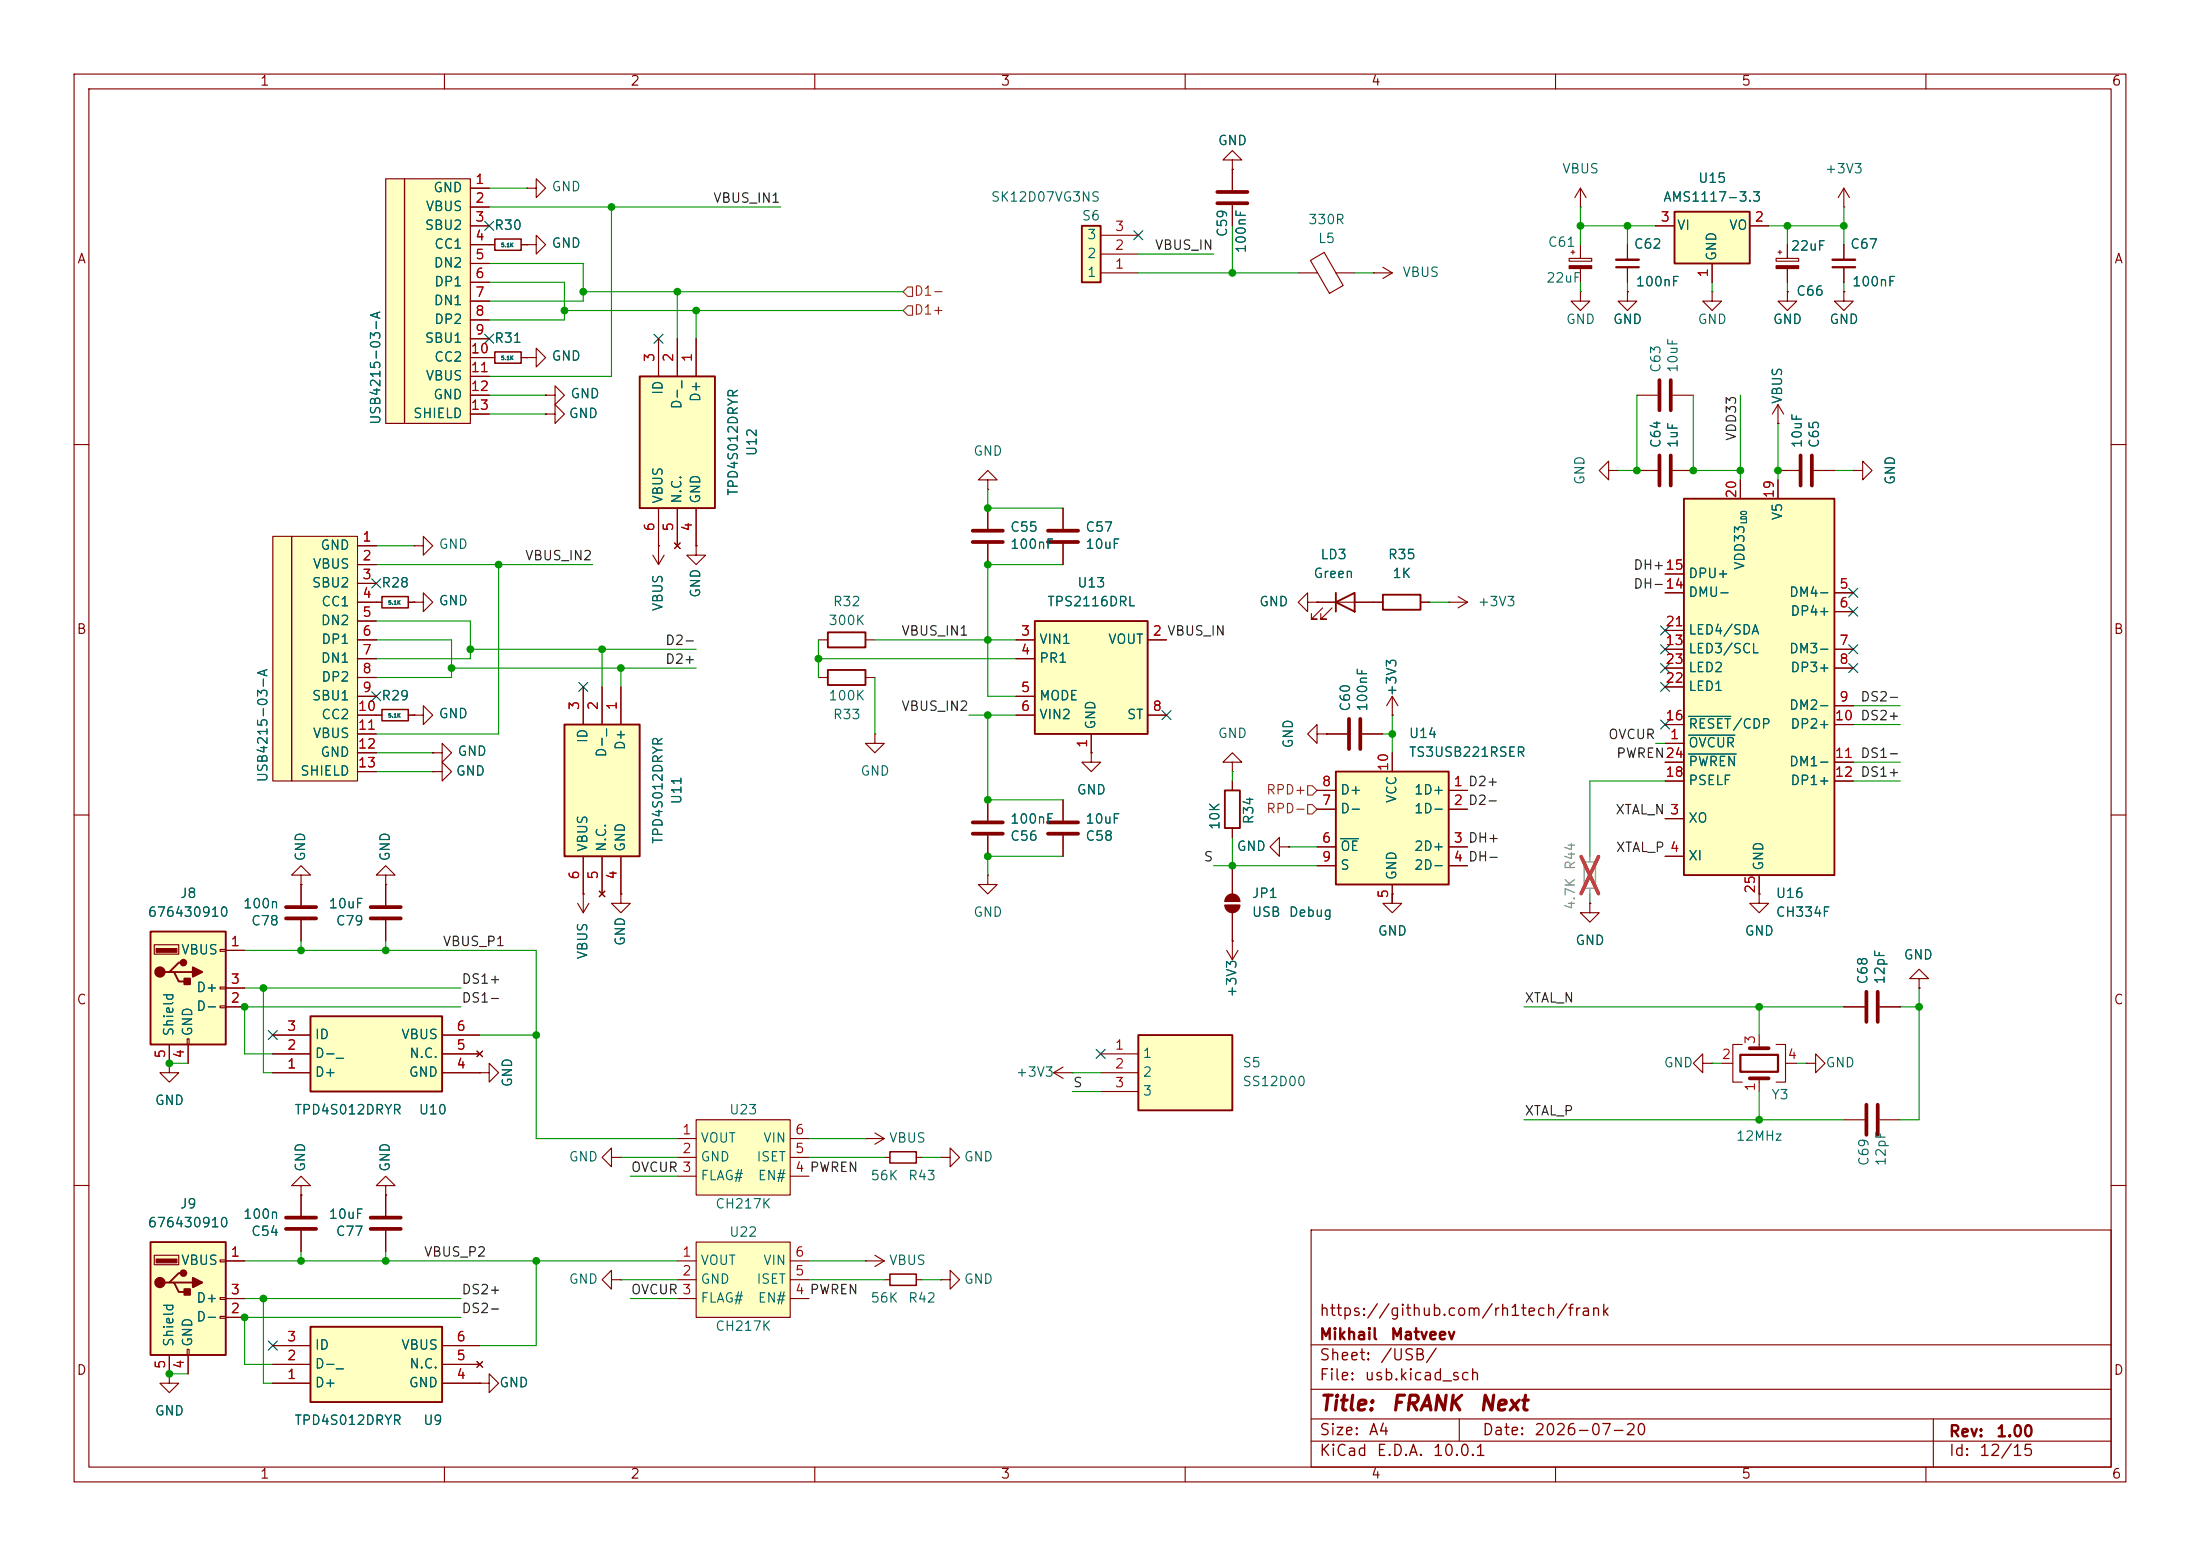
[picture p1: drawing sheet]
<svg xmlns="http://www.w3.org/2000/svg" width="297mm" height="210mm" viewBox="0 0 297 210" stroke-linecap="round" stroke-linejoin="round" font-family="sans-serif">
<g fill="none" stroke="#840000" stroke-width=".15">
<path d="M10 10h277v190h-277zM12 12h273v186h-273zM60 10v2M110 10v2M160 10v2M210 10v2M260 10v2M213.4 27.9h.1M213.4 25.4l-.8 1.3M213.4 25.4l.7 1.3M213.4 25.4v2.5M219.7 39.4v1.2h1.3l-1.3 1.3-1.3-1.3h1.3"/>
<path d="M219.7 39.4h.1M10 60h2M285 60h2M55.9 96.5h1.2v-1.2l1.3 1.2-1.3 1.3v-1.3M55.9 96.5h.1M176.5 81.3v-1.3l-1.2 1.3 1.2 1.3v-1.3h1.3M177.8 81.3h.1M10 110h2M52.1 118.1h1.2l-1.2-1.3-1.3 1.3h1.3v1.3M52.1 119.4h.1M52.1 119.4v2.8M58.4 104.1h1.3v-1.2l1.3 1.2-1.3 1.3v-1.3"/>
<path d="M58.4 104.1h.1M147.3 101.6v1.3h1.3l-1.3 1.2-1.3-1.2h1.3M147.3 101.6h.1M166.4 102.9h1.2l-1.2-1.3-1.3 1.3h1.3v1.2M166.4 104.1h.1M166.4 105.4v1.3M166.4 111.8v1.2M172.7 114.3v-1.3l-1.3 1.3 1.3 1.3v-1.3h1.3M174 114.3h.1M285 110h2M52.1 124.2v2.8M78 121.9l.7 1.3"/>
<path d="M78.7 120.7h.1M78.7 120.7v2.5M79.5 121.9l-.8 1.3M10 160h2M177 166h108v32h-108zM285 160h2M60 198v2M110 198v2M160 198v2M177 194.5h108M177 191.5h108M177 187.5h108"/>
<path d="M177 181.5h108M197 191.5v3M210 198v2M260 198v2M261 191.5v6.5"/>
</g>
<path d="M50 124h4.1M50 122.4h4.1" fill="none" stroke="#840000" stroke-width=".51"/>
<path d="M165.4 106.7h2v5.1h-2z" fill="none" stroke="#840000" stroke-width=".25"/>
<path d="M76.2 97.8h10.2v17.8h-10.2z" fill="#ffffc2"/>
<path d="M76.2 97.8h10.2v17.8h-10.2z" fill="none" stroke="#840000" stroke-width=".25"/>
<path d="M55.9 73.7h1.2v-1.3l1.3 1.3-1.3 1.2v-1.2M55.9 73.7h.1M78.7 92.7v5.1M81.3 92.7v5.1M83.8 92.7v5.1M78.7 115.6v5.1M81.3 115.6v5.1M83.8 115.6v5.1M80.9 120.3l.8 .7M81.7 120.3l-.8 .7M83.8 120.7v1.2h1.3l-1.3 1.3-1.3-1.3h1.3M83.8 120.7h.1" fill="none" stroke="#840000" stroke-width=".15"/>
<path d="M180.3 104.1h15.3v15.3h-15.3z" fill="#ffffc2"/>
<path d="M180.3 104.1h15.3v15.3h-15.3z" fill="none" stroke="#840000" stroke-width=".25"/>
<path d="M177.8 106.7h2.5M177.8 109.2h2.5M177.8 114.3h2.5M177.8 116.8h2.5M188 101.6v2.5M188 119.4v2.5M195.6 106.7h2.5M195.6 109.2h2.5M195.6 114.3h2.5M195.6 116.8h2.5" fill="none" stroke="#840000" stroke-width=".15"/>
<path d="M181 113.2h2.4" fill="none" stroke="#006464" stroke-width=".15"/>
<g fill="#ffffc2">
<path d="M36.8 72.4h2.6v33h-2.6z"/>
<path d="M39.4 72.4h8.9v33h-8.9z"/>
</g>
<g fill="none" stroke="#840000" stroke-width=".15">
<path d="M36.8 72.4h2.6v33h-2.6zM39.4 72.4h8.9v33h-8.9zM48.3 73.7h2.5M48.3 76.2h2.5M48.3 78.7h2.5M48.3 81.3h2.5M48.3 83.8h2.5M48.3 86.4h2.5M48.3 88.9h2.5M48.3 91.4h2.5M48.3 94h2.5M48.3 96.5h2.5"/>
<path d="M48.3 99.1h2.5M40.6 119.4v2.8M48.3 101.6h2.5M48.3 104.1h2.5M40.6 124.2v2.8"/>
</g>
<path d="M38.6 124h4.1M38.6 122.4h4.1" fill="none" stroke="#840000" stroke-width=".51"/>
<path d="M20.3 125.7h10.2v15.3h-10.2z" fill="#ffffc2"/>
<path d="M20.3 125.7h10.2v15.3h-10.2zM22.9 131.2h.6l.6 1.3h1.3M23.5 131.2h2.5M24.8 129.9h-.7l-1.2 1.3h-.7" fill="none" stroke="#840000" stroke-width=".25"/>
<g fill="#840000" stroke="#840000" stroke-width=".25">
<path d="M24.9 132.1h.8v.7h-.8z"/>
<path d="M26 130.6l1.3 .6-1.3 .6z"/>
<circle cx="21.6" cy="131.2" r=".63"/>
<circle cx="24.8" cy="129.9" r=".38"/>
</g>
<path d="M21.1 128h2.8v.5h-2.8z" fill="#840000" stroke="#840000" stroke-width=".15"/>
<path d="M20.8 127.5h3.3v1.3h-3.3zM29.7 128.1h.8v.3h-.8zM29.7 133.2h.8v.3h-.8zM29.7 135.8h.8v.2h-.8zM30.5 128.3h2.5M30.5 135.9h2.5M30.5 133.4h2.5M22.9 141v2.5M25.3 140.2h.2v.8h-.2zM25.4 141v2.5M22.9 185.4v1.3h1.2l-1.2 1.3-1.3-1.3h1.3M22.9 185.4h.1" fill="none" stroke="#840000" stroke-width=".15"/>
<path d="M153.7 139.7h12.7v10.2h-12.7z" fill="#ffffc2"/>
<path d="M153.7 139.7h12.7v10.2h-12.7z" fill="none" stroke="#840000" stroke-width=".25"/>
<path d="M148.6 142.2h5.1M148.6 144.8h5.1M148.6 147.3h5.1" fill="none" stroke="#840000" stroke-width=".15"/>
<path d="M20.3 167.6h10.2v15.3h-10.2z" fill="#ffffc2"/>
<path d="M20.3 167.6h10.2v15.3h-10.2zM22.9 173.1h.6l.6 1.3h1.3M23.5 173.1h2.5M24.8 171.8h-.7l-1.2 1.3h-.7" fill="none" stroke="#840000" stroke-width=".25"/>
<g fill="#840000" stroke="#840000" stroke-width=".25">
<path d="M24.9 174h.8v.8h-.8z"/>
<path d="M26 172.5l1.3 .6-1.3 .6z"/>
<circle cx="21.6" cy="173.1" r=".63"/>
<circle cx="24.8" cy="171.8" r=".38"/>
</g>
<path d="M21.1 169.9h2.8v.5h-2.8z" fill="#840000" stroke="#840000" stroke-width=".15"/>
<g fill="none" stroke="#840000" stroke-width=".15">
<path d="M177.8 99.1v-1.3l-1.3 1.3 1.3 1.2v-1.2h1.3M179.1 99.1h.1M179.1 99.1h2.8M183.9 99.1h2.8M20.8 169.4h3.3v1.3h-3.3zM29.7 170.1h.8v.2h-.8zM29.7 175.1h.8v.3h-.8zM29.7 177.7h.8v.2h-.8zM30.5 170.2h2.5M30.5 177.8h2.5M30.5 175.3h2.5M40.6 161.3v2.8"/>
<path d="M40.6 166.1v2.8M22.9 182.9v2.5M25.3 182.1h.2v.8h-.2zM25.4 182.9v2.5M64.8 186.7h1.2v-1.3l1.3 1.3-1.3 1.3v-1.3M64.8 186.7h.1"/>
</g>
<path d="M182.1 97v4.1M183.6 97v4.1M38.6 165.9h4.1M38.6 164.3h4.1" fill="none" stroke="#840000" stroke-width=".51"/>
<path d="M41.9 179.1h17.8v10.1h-17.8z" fill="#ffffc2"/>
<path d="M186.7 80.3h5.1v2h-5.1zM41.9 179.1h17.8v10.1h-17.8z" fill="none" stroke="#840000" stroke-width=".25"/>
<g fill="none" stroke="#840000" stroke-width=".15">
<path d="M185.4 81.3h1.3M188 96.5h.1M188 94l-.8 1.3M188 94l.7 1.3M188 94v2.5M191.8 81.3h1.2M195.6 81.3h.1M195.6 81.3h2.5M196.8 80.5l1.3 .8M198.1 81.3l-1.3 .7M166.4 116.8v3.9M165.4 122.2h2"/>
<path d="M165.4 121.7h2M165.6 128.3l.8 1.2M166.4 127h.1M166.4 123.2v6.3M167.1 128.3l-.7 1.2M188 120.7v1.2h1.2l-1.2 1.3-1.3-1.3h1.3M188 120.7h.1M22.9 143.5v1.3h1.2l-1.2 1.3-1.3-1.3h1.3M22.9 143.5h.1M64.8 144.8h1.2v-1.3l1.3 1.3-1.3 1.3v-1.3M64.8 144.8h.1M36.8 186.7h5.1"/>
<path d="M36.8 184.2h5.1M36.8 181.6h5.1M59.7 186.7h5.1M59.7 184.2h5.1M59.7 181.6h5.1M64.4 183.8l.8 .7M65.2 183.8l-.8 .7"/>
</g>
<g fill="#840000" stroke="#840000" stroke-width=".15">
<path d="M165.4 122.2h2a1.02 1.02 0 0 1-1 1 1.02 1.02 0 0 1-1-1z"/>
<path d="M165.6 121a1.02 1.02 0 0 1 1.2-.3 1.02 1.02 0 0 1 .6 1h-2v-.5z"/>
</g>
<path d="M41.9 137.2h17.8v10.1h-17.8z" fill="#ffffc2"/>
<path d="M180.3 81.3l2.6-1.3v2.6zM180.3 80v2.6M41.9 137.2h17.8v10.1h-17.8z" fill="none" stroke="#840000" stroke-width=".25"/>
<g fill="none" stroke="#840000" stroke-width=".15">
<path d="M73.7 55.9h1.2v-1.3l1.3 1.3-1.3 1.3v-1.3M73.7 55.9h.1M177.8 81.3h7.6M178.6 82l-1.6 1.6h.8h-.8v-.8M179.8 82l-1.5 1.6h.8h-.8v-.8M36.8 139.7h5.1M59.7 139.7h5.1M36.8 144.8h5.1M36.8 142.2h5.1M59.7 144.8h5.1M59.7 142.2h5.1M64.4 141.9l.8 .7"/>
<path d="M65.2 141.9l-.8 .7"/>
</g>
<path d="M86.4 50.8h10.1v17.8h-10.1z" fill="#ffffc2"/>
<path d="M86.4 50.8h10.1v17.8h-10.1z" fill="none" stroke="#840000" stroke-width=".25"/>
<g fill="none" stroke="#840000" stroke-width=".15">
<path d="M66 33h.8M70.4 33h.7M71.1 25.4h1.3v-1.3l1.3 1.3-1.3 1.3v-1.3M71.1 25.4h.1M71.1 33h1.3v-1.2l1.3 1.2-1.3 1.3v-1.3M71.1 33h.1M73.7 53.3h1.2v-1.2l1.3 1.2-1.3 1.3v-1.3M73.7 53.3h.1M88.9 45.7v5.1M91.4 45.7v5.1M94 45.7v5.1M88.9 68.6v5.1"/>
<path d="M91.1 73.3l.7 .7M91.4 68.6v5.1M91.8 73.3l-.7 .7M94 68.6v5.1M237.5 139.7v1.8M248.9 135.9h2.8M253.7 135.9h2.8M259.1 132.1h1.2l-1.2-1.3-1.3 1.3h1.3v1.3M259.1 133.4h.1M232.4 143.5h1.5M235.2 141h-1.3v5.1h1.3M237.5 145.5v1.8"/>
<path d="M239.8 141h1.2v5.1h-1.2M241 143.5h1.6M243.8 143.5h1.3v-1.3l1.3 1.3-1.3 1.3v-1.3M243.8 143.5h.1M248.9 151.1h2.8M253.7 151.1h2.8"/>
</g>
<path d="M252 133.9v4M253.5 133.9v4M236.2 145.5h2.6M236.2 141.5h2.6M252 149.1v4.1M253.5 149.1v4.1" fill="none" stroke="#840000" stroke-width=".51"/>
<path d="M66.8 32.3h3.6v1.5h-3.6z" fill="none" stroke="#840000" stroke-width=".2"/>
<path d="M234.9 142.4h5.1v2.3h-5.1z" fill="none" stroke="#840000" stroke-width=".3"/>
<g fill="#ffffc2">
<path d="M52.1 24.1h2.5v33.1h-2.5z"/>
<path d="M54.6 24.1h8.9v33.1h-8.9z"/>
</g>
<g fill="none" stroke="#840000" stroke-width=".15">
<path d="M52.1 24.1h2.5v33.1h-2.5zM54.6 24.1h8.9v33.1h-8.9zM63.5 25.4h2.5M63.5 27.9h2.5M63.5 30.5h2.5M63.5 33h2.5M63.5 35.6h2.5M63.5 38.1h2.5M63.5 40.6h2.5M63.5 43.2h2.5M63.5 45.7h2.5M63.5 48.3h3.3"/>
<path d="M63.5 50.8h2.5M63.5 53.3h2.5M63.5 55.9h2.5M70.4 48.3h.7M71.1 48.3h1.3v-1.3l1.3 1.3-1.3 1.2v-1.2M71.1 48.3h.1M221 53.3h2.8M225.8 53.3h2.8M240 57.2h.1M240 54.6l-.7 1.3M240 54.6l.8 1.3M240 54.6v2.6"/>
<path d="M217.2 63.5v-1.3l-1.3 1.3 1.3 1.3v-1.3h1.2M218.4 63.5h.1M221 63.5h2.8M225.8 63.5h2.8M110.5 91.4h1.3M116.8 91.4h1.3M118.1 99.1v1.2h-1.3l1.3 1.3 1.3-1.3h-1.3M118.1 99.1h.1M58.4 101.6h1.3v-1.3l1.3 1.3-1.3 1.3v-1.3M58.4 101.6h.1M133.3 118.1v1.3h-1.2l1.2 1.3 1.3-1.3h-1.3M133.3 118.1h.1"/>
<path d="M133.3 108v2.7M133.3 112.8v2.8M143.5 108v2.7M143.5 112.8v2.8M214.6 121.9v1.3h1.3l-1.3 1.3-1.2-1.3h1.2M214.6 121.9h.1M237.5 120.7v1.2h1.3l-1.3 1.3-1.3-1.3h1.3M237.5 120.7h.1M116.8 153.7h.1M116.8 153.7h2.6M118.1 152.9l1.3 .8M119.4 153.7l-1.3 .7"/>
<path d="M119.4 156.2h.7M123.7 156.2h.8M127 156.2h1.3v1.3l1.2-1.3-1.2-1.3v1.3M127 156.2h.1M142.2 144.8l1.3 .7M142.2 144.8h2.6M143.5 144l-1.3 .8M144.8 144.8h.1M229.9 143.5v-1.3l-1.3 1.3 1.3 1.3v-1.3h1.2M231.1 143.5h.1M40.6 160h1.3l-1.3-1.2-1.2 1.2h1.2v1.3M40.6 161.3h.1"/>
<path d="M52.1 160h1.2l-1.2-1.2-1.3 1.2h1.3v1.3M52.1 161.3h.1M52.1 161.3v2.8M52.1 166.1v2.8M116.8 170.2h.1M116.8 170.2h2.6M118.1 169.4l1.3 .8M119.4 170.2l-1.3 .7M119.4 172.7h.7M123.7 172.7h.8M127 172.7h1.3v1.3l1.2-1.3-1.2-1.2v1.2M127 172.7h.1"/>
</g>
<path d="M66.8 47.5h3.6v1.5h-3.6zM120.1 155.4h3.6v1.6h-3.6zM120.1 172h3.6v1.5h-3.6z" fill="none" stroke="#840000" stroke-width=".2"/>
<path d="M111.8 90.4h5v2.1h-5z" fill="none" stroke="#840000" stroke-width=".25"/>
<path d="M224 51.3v4.1M225.6 51.3v4.1M224 61.5v4M225.6 61.5v4M131.3 112.5h4.1M131.3 111h4.1M141.5 112.5h4M141.5 111h4M50 165.9h4.1M50 164.3h4.1" fill="none" stroke="#840000" stroke-width=".51"/>
<path d="M94 167.6h12.7v10.2h-12.7z" fill="#ffffc2"/>
<path d="M91.4 170.2h2.6M91.4 172.7h2.6M91.4 175.3h2.6M94 167.6h12.7v10.2h-12.7zM106.7 170.2h2.5M106.7 172.7h2.5M106.7 175.3h2.5" fill="none" stroke="#840000" stroke-width=".15"/>
<path d="M94 151.1h12.7v10.2h-12.7z" fill="#ffffc2"/>
<g fill="none" stroke="#840000" stroke-width=".15">
<path d="M88.1 74.9l.8 1.3M88.9 73.7h.1M88.9 73.7v2.5M89.7 74.9l-.8 1.3M94 73.7v1.2h1.2l-1.2 1.3-1.3-1.3h1.3M94 73.7h.1M50.8 96.5h.8M55.1 96.5h.8M40.6 118.1h1.3l-1.3-1.3-1.2 1.3h1.2v1.3M40.6 119.4h.1M82.5 156.2v1.3l-1.2-1.3 1.2-1.3v1.3h1.3M83.8 156.2h.1"/>
<path d="M91.4 153.7h2.6M91.4 156.2h2.6M91.4 158.8h2.6M94 151.1h12.7v10.2h-12.7zM106.7 153.7h2.5M106.7 156.2h2.5M106.7 158.8h2.5M82.5 172.7v1.3l-1.2-1.3 1.2-1.2v1.2h1.3M83.8 172.7h.1"/>
</g>
<path d="M51.6 95.8h3.5v1.5h-3.5z" fill="none" stroke="#840000" stroke-width=".2"/>
<path d="M227.3 67.3h20.3v50.8h-20.3z" fill="#ffffc2"/>
<path d="M227.3 67.3h20.3v50.8h-20.3z" fill="none" stroke="#840000" stroke-width=".25"/>
<g fill="none" stroke="#840000" stroke-width=".15">
<path d="M133.3 64.8h1.3l-1.3-1.3-1.2 1.3h1.2v1.2M133.3 66h.1M133.3 68.6v2.8M133.3 73.4v2.8M143.5 68.6v2.8M143.5 73.4v2.8M224.8 77.5h2.5M234.9 64.8v2.5M240 64.8v2.5M50.8 81.3h.8M55.1 81.3h.8M55.9 81.3h1.2v-1.3l1.3 1.3-1.3 1.3v-1.3"/>
<path d="M55.9 81.3h.1M224.8 80h2.5M224.8 87.6h2.5M224.8 90.2h2.5M224.8 97.8h2.5M224.8 85.1h2.5M224.8 92.7h2.5M247.6 80h2.6M247.6 82.6h2.6M247.6 87.6h2.6M247.6 90.2h2.6M247.6 95.3h2.6"/>
<path d="M247.6 97.8h2.6M224.8 100.3h2.5M224.8 110.5h2.5M224.8 115.6h2.5M224.8 102.9h2.5M224.8 105.4h2.5M237.5 118.1v2.6M247.6 102.9h2.6M247.6 105.4h2.6"/>
</g>
<path d="M228 99.2h6.2M228 96.7h5.7M228 101.8h6.4" fill="none" stroke="#006464" stroke-width=".15"/>
<path d="M51.6 80.5h3.5v1.5h-3.5z" fill="none" stroke="#840000" stroke-width=".2"/>
<path d="M131.3 71.6h4.1M131.3 73.2h4.1M141.5 71.6h4M141.5 73.2h4" fill="none" stroke="#840000" stroke-width=".51"/>
<path d="M139.7 83.8h15.2v15.3h-15.2z" fill="#ffffc2"/>
<path d="M111.8 85.3h5v2.1h-5zM139.7 83.8h15.2v15.3h-15.2z" fill="none" stroke="#840000" stroke-width=".25"/>
<path d="M240 63.5h2.8M244.9 63.5h2.7M110.5 86.4h1.3M116.8 86.4h1.3M137.2 86.4h2.5M137.2 88.9h2.5M137.2 94h2.5M137.2 96.5h2.5M147.3 99.1v2.5M154.9 86.4h2.6M154.9 96.5h2.6" fill="none" stroke="#840000" stroke-width=".15"/>
<path d="M243.1 61.5v4M244.6 61.5v4" fill="none" stroke="#840000" stroke-width=".51"/>
<path d="M146 30.5h2.6v7.6h-2.6z" fill="#ffffc2"/>
<path d="M146 30.5h2.6v7.6h-2.6z" fill="none" stroke="#840000" stroke-width=".25"/>
<g fill="none" stroke="#840000" stroke-width=".15">
<path d="M148.6 36.8h5.1M148.6 34.3h5.1M148.6 31.8h5.1M166.4 21.6h-1.3l1.3-1.3 1.2 1.3h-1.2v1.3M166.4 22.9h.1M166.4 22.9v2.8M166.4 27.7v2.8M175.3 36.8h2.6M176.9 35.2l1.9-1.1 2.5 4.4-1.8 1.1zM180.3 36.8h2.6M185.4 36.8h.1M185.4 36.8h2.6"/>
<path d="M186.7 36.1l1.3 .7M188 36.8l-1.3 .8M211.8 34.9h3.1v.4h-3.1zM212.1 34h.5M212.3 33.8v.5M213.4 39.4v1.2h1.2l-1.2 1.3-1.3-1.3h1.3M213.4 39.4h.1M213.4 33v1.9M213.4 36.2v1.9M219.7 33v2.1M219.7 36.1v2M239.8 34.9h3v.4h-3z"/>
<path d="M240 34h.5M240.3 33.8v.5M241.3 39.4v1.2h1.3l-1.3 1.3-1.3-1.3h1.3M241.3 39.4h.1M241.3 33v1.9M241.3 36.2v1.9M248.9 39.4v1.2h1.3l-1.3 1.3-1.3-1.3h1.3M248.9 39.4h.1M248.9 33v2.1M248.9 36.1v2M250.2 63.5h1.3v1.3l1.2-1.3-1.2-1.3v1.3M250.2 63.5h.1"/>
</g>
<path d="M164.3 27.4h4.1M164.3 25.9h4.1" fill="none" stroke="#840000" stroke-width=".51"/>
<g fill="#840000" stroke="#840000" stroke-width=".15">
<path d="M239.8 35.9h3v.3h-3z"/>
<path d="M211.8 35.9h3.1v.3h-3.1z"/>
</g>
<path d="M218.2 36.1h3M247.4 36.1h3" fill="none" stroke="#840000" stroke-width=".3"/>
<path d="M218.2 35.1h3M247.4 35.1h3" fill="none" stroke="#840000" stroke-width=".33"/>
<path d="M213.9 116.3h1.5v3.6h-1.5z" fill="none" stroke="#a1a1a1" stroke-width=".2"/>
<path d="M214.6 115.6v.7M214.6 119.9v.8" fill="none" stroke="#a1a1a1" stroke-width=".15"/>
<path d="M213.5 115.6l2.3 5M215.8 115.6l-2.3 5" fill="none" stroke="#e12e31" stroke-width=".46"/>
<path d="M226.1 28.6h10.1v7h-10.1z" fill="#ffffc2"/>
<path d="M226.1 28.6h10.1v7h-10.1z" fill="none" stroke="#840000" stroke-width=".25"/>
<g fill="none" stroke="#840000" stroke-width=".15">
<path d="M63.5 30.5h2.5M63.5 25.4h2.5M63.5 27.9h2.5M63.5 33h3.3M63.5 35.6h2.5M63.5 38.1h2.5M70.4 33h.7M71.1 33h.1M166.4 22.9h.1M166.4 22.9v2.8M166.4 27.7v2.8M219.7 39.4h.1"/>
<path d="M219.7 33v2.1M219.7 36.1v2M223.5 30.5h2.6M231.1 39.4v1.2h1.3l-1.3 1.3-1.2-1.3h1.2M231.1 39.4h.1M231.1 35.6v2.5M236.2 30.5h2.6M241.3 39.4h.1M241.3 33v1.9M241.3 36.2v1.9M248.9 27.9h.1M248.9 39.4h.1"/>
<path d="M248.9 25.4l-.7 1.3M248.9 25.4l.8 1.3M248.9 25.4v2.5M248.9 33v2.1M248.9 36.1v2M63.5 48.3h3.3M63.5 40.6h2.5M63.5 43.2h2.5M63.5 45.7h2.5M63.5 50.8h2.5M63.5 53.3h2.5M63.5 55.9h2.5"/>
<path d="M70.4 48.3h.7M71.1 48.3h.1M73.7 53.3h.1M73.7 55.9h.1M88.9 45.7v5.1M91.4 45.7v5.1M94 45.7v5.1M240 57.2h.1M48.3 73.7h2.5M48.3 76.2h2.5M48.3 78.7h2.5M88.9 73.7h.1"/>
<path d="M88.9 68.6v5.1M91.1 73.3l.7 .7M91.4 68.6v5.1M91.8 73.3l-.7 .7M94 73.7h.1M94 68.6v5.1M133.3 68.6v2.8M133.3 73.4v2.8M143.5 68.6v2.8M143.5 73.4v2.8M221 63.5h2.8M224.8 77.5h2.5"/>
<path d="M225.8 63.5h2.8M234.9 64.8v2.5M240 63.5h2.8M240 64.8v2.5M244.9 63.5h2.7M250.2 63.5h.1M48.3 99.1h2.5M48.3 81.3h3.3M48.3 86.4h2.5M48.3 88.9h2.5M48.3 94h2.5M48.3 96.5h3.3"/>
<path d="M48.3 83.8h2.5M48.3 91.4h2.5M55.1 81.3h.8M55.1 96.5h.8M55.9 81.3h.1M55.9 96.5h.1M78.7 92.7v5.1M81.3 92.7v5.1M83.8 92.7v5.1M137.2 86.4h2.5M137.2 88.9h2.5M137.2 94h2.5"/>
<path d="M137.2 96.5h2.5M147.3 99.1v2.5M154.9 86.4h2.6M154.9 96.5h2.6M177.8 81.3h.1M177.8 81.3h2.5M179.1 99.1h.1M179.1 99.1h2.8M182.9 81.3h3.8M183.9 99.1h2.8M188 96.5h.1M191.8 81.3h1.2"/>
<path d="M224.8 80h2.5M224.8 87.6h2.5M224.8 90.2h2.5M224.8 97.8h2.5M224.8 85.1h2.5M224.8 92.7h2.5M247.6 80h2.6M247.6 82.6h2.6M247.6 87.6h2.6M247.6 90.2h2.6M247.6 95.3h2.6M247.6 97.8h2.6"/>
<path d="M40.6 119.4h.1M40.6 119.4v2.8M48.3 101.6h2.5M48.3 104.1h2.5M52.1 119.4h.1M52.1 119.4v2.8M58.4 104.1h.1M58.4 101.6h.1M78.7 115.6v5.1M81.3 115.6v5.1M83.8 115.6v5.1M133.3 108v2.7"/>
<path d="M133.3 112.8v2.8M143.5 108v2.7M143.5 112.8v2.8M147.3 101.6h.1M166.4 105.4v1.3M166.4 111.8v1.2M166.4 116.8v3.9M174 114.3h.1M177.8 106.7h2.5M177.8 109.2h2.5M177.8 114.3h2.5M177.8 116.8h2.5"/>
<path d="M188 101.6v2.5M188 119.4v2.5M195.6 106.7h2.5M195.6 109.2h2.5M195.6 114.3h2.5M195.6 116.8h2.5M224.8 100.3h2.5M224.8 110.5h2.5M224.8 115.6h2.5M224.8 102.9h2.5M224.8 105.4h2.5M237.5 118.1v2.6"/>
<path d="M247.6 102.9h2.6M247.6 105.4h2.6M30.5 135.9h2.5M30.5 128.3h2.5M30.5 133.4h2.5M36.8 139.7h5.1M40.6 124.2v2.8M52.1 124.2v2.8M59.7 139.7h5.1M78.7 120.7h.1M80.9 120.3l.8 .7M81.7 120.3l-.8 .7"/>
<path d="M83.8 120.7h.1M166.4 127h.1M166.4 123.2v3.8M188 120.7h.1M214.6 121.9h.1M237.5 120.7h.1M248.9 135.9h2.8M253.7 135.9h2.8M259.1 133.4h.1M22.9 143.5h.1M22.9 141v2.5M25.4 141v2.5"/>
<path d="M36.8 144.8h5.1M36.8 142.2h5.1M59.7 144.8h5.1M59.7 142.2h5.1M64.4 141.9l.8 .7M64.8 144.8h.1M65.2 141.9l-.8 .7M30.5 170.2h2.5M30.5 177.8h2.5M30.5 175.3h2.5M40.6 161.3h.1M40.6 161.3v2.8"/>
<path d="M40.6 166.1v2.8M52.1 161.3h.1M52.1 161.3v2.8M52.1 166.1v2.8M22.9 185.4h.1M22.9 182.9v2.5M25.4 182.9v2.5M36.8 186.7h5.1M36.8 184.2h5.1M36.8 181.6h5.1M59.7 186.7h5.1M59.7 184.2h5.1"/>
<path d="M59.7 181.6h5.1M64.4 183.8l.8 .7M64.8 186.7h.1M65.2 183.8l-.8 .7"/>
</g>
<path d="M121.9 39.4l.7-.7h.6v1.3h-.6zM122.6 41.3h.6v1.2h-.6l-.7-.6zM176.5 106h.7l.6 .7-.6 .6h-.7zM176.5 108.6h.7l.6 .6-.6 .7h-.7z" fill="none" stroke="#725600" stroke-width=".15"/>
<g fill="none" stroke="#009600" stroke-width=".15">
<path d="M66 38.1h10.2v5.1h-10.2M66 35.6h12.7v5h-12.7M66 27.9h39.4M66 25.4h5.1M78.7 39.4h43.2M82.5 27.9v22.9h-16.5M91.4 39.4v6.3M153.7 36.8h21.6M153.7 34.3h10.1M166.4 30.5v6.3M182.9 36.8h2.5M213.4 27.9v5.1"/>
<path d="M213.4 38.1v1.3M213.4 30.5h10.1M219.7 30.5v2.5M219.7 38.1v1.3M231.1 38.1v1.3M238.8 30.5h10.1M241.3 30.5v2.5M241.3 38.1v1.3M248.9 27.9v5.1M248.9 38.1v1.3M66 53.3h7.7M66 55.9h7.7"/>
<path d="M76.2 41.9h45.7M94 41.9v3.8M221 53.3v10.2h-2.6M228.6 53.3v10.2h6.3M234.9 53.3v11.5M240 57.2v7.6M50.8 76.2h29.2M50.8 73.7h5.1M67.3 76.2v22.9h-16.5M133.3 66v2.6h10.2M143.5 76.2h-10.2v17.8h3.9M247.6 63.5h2.6"/>
<path d="M50.8 86.4h10.2v5h-10.2M50.8 83.8h12.7v5.1h-12.7M61 90.2h33M63.5 87.6h30.5M81.3 87.6v5.1M83.8 90.2v2.5M110.5 88.9h26.7M110.5 86.4v5M118.1 86.4h19.1M118.1 91.4v7.7M130.8 96.5h6.4M133.3 96.5v11.5h10.2"/>
<path d="M186.7 99.1h1.3M188 96.5v5.1M193 81.3h2.6M250.2 95.3h6.3M250.2 97.8h6.3M50.8 104.1h7.6M50.8 101.6h7.6M143.5 115.6h-10.2v2.5M163.8 116.8h14M166.4 104.1v1.3M166.4 113v3.8M174 114.3h3.8"/>
<path d="M223.5 100.3h1.3M224.8 105.4h-10.2v10.2M250.2 105.4h6.3M250.2 102.9h6.3M33 128.3h39.4v25.4h19M33 133.4h29.2M35.6 133.4v11.4h1.2M40.6 127v1.3M52.1 127v1.3M62.2 135.9h-29.2v6.3h3.8M64.8 139.7h7.6M188 120.7v1.2"/>
<path d="M205.7 135.9h43.2M214.6 120.7v1.2M237.5 135.9v3.8M256.5 135.9h2.6M259.1 133.4v17.7h-2.6M22.9 143.5h2.5M83.8 156.2h7.6M85.1 158.8h6.3M109.2 153.7h7.6M109.2 156.2h10.2M124.5 156.2h2.5M144.8 147.3h3.8"/>
<path d="M144.8 144.8h3.8M205.7 151.1h43.2M231.1 143.5h1.3M237.5 147.3v3.8M242.6 143.5h1.2M33 170.2h58.4M33 175.3h29.2M35.6 175.3v11.4h1.2M40.6 168.9v1.3M52.1 168.9v1.3M62.2 177.8h-29.2v6.4h3.8M72.4 170.2v11.4h-7.6"/>
<path d="M83.8 172.7h7.6M85.1 175.3h6.3M109.2 170.2h7.6M109.2 172.7h10.2M124.5 172.7h2.5M22.9 185.4h2.5"/>
</g>
<g fill="none" stroke="#000084" stroke-width=".15">
<path d="M65.4 29.9l1.2 1.2M66.6 29.9l-1.2 1.2M153.1 31.1l1.2 1.3M154.3 31.1l-1.2 1.3M65.4 45.1l1.2 1.2M66.6 45.1l-1.2 1.2M88.3 45.1l1.2 1.2M89.5 45.1l-1.2 1.2M50.2 78.1l1.2 1.2M51.4 78.1l-1.2 1.2M249.6 79.4l1.2 1.2M250.8 79.4l-1.2 1.2"/>
<path d="M50.2 93.4l1.2 1.2M51.4 93.4l-1.2 1.2M78.1 92.1l1.2 1.2M79.3 92.1l-1.2 1.2M156.9 95.9l1.2 1.2M158.1 95.9l-1.2 1.2M224.2 89.6l1.2 1.2M224.2 87l1.2 1.2M224.2 92.1l1.2 1.2M224.2 84.5l1.2 1.2M224.2 97.2l1.2 1.2M225.4 89.6l-1.2 1.2"/>
<path d="M225.4 87l-1.2 1.2M225.4 92.1l-1.2 1.2M225.4 84.5l-1.2 1.2M225.4 97.2l-1.2 1.2M249.6 81.9l1.2 1.3M249.6 87l1.2 1.2M249.6 89.6l1.2 1.2M250.8 81.9l-1.2 1.3M250.8 87l-1.2 1.2M250.8 89.6l-1.2 1.2M36.2 139.1l1.2 1.2M37.4 139.1l-1.2 1.2"/>
<path d="M148 141.6l1.2 1.2M149.2 141.6l-1.2 1.2M36.2 181l1.2 1.2M37.4 181l-1.2 1.2"/>
</g>
<path d="M228 99.2h6.2M228 96.7h5.7M181 113.2h2.4M228 101.8h6.4" fill="none" stroke="#006464" stroke-width=".15"/>
<path d="M214.6 115.6v.7M214.6 119.9v.8" fill="none" stroke="#a1a1a1" stroke-width=".15"/>
<path d="M213.5 115.6l2.3 5M215.8 115.6l-2.3 5" fill="none" stroke="#e12e31" stroke-width=".46"/>
<g fill="#009600" stroke="#009600" stroke-width=".14">
<circle cx="188" cy="99.1" r=".46"/>
<circle cx="166.4" cy="116.8" r=".46"/>
<circle cx="259.1" cy="135.9" r=".46"/>
<circle cx="237.5" cy="135.9" r=".46"/>
<circle cx="237.5" cy="151.1" r=".46"/>
<circle cx="234.9" cy="63.5" r=".46"/>
<circle cx="240" cy="63.5" r=".46"/>
<circle cx="221" cy="63.5" r=".46"/>
<circle cx="228.6" cy="63.5" r=".46"/>
<circle cx="219.7" cy="30.5" r=".46"/>
<circle cx="213.4" cy="30.5" r=".46"/>
<circle cx="241.3" cy="30.5" r=".46"/>
<circle cx="248.9" cy="30.5" r=".46"/>
<circle cx="166.4" cy="36.8" r=".46"/>
<circle cx="110.5" cy="88.9" r=".46"/>
<circle cx="133.3" cy="86.4" r=".46"/>
<circle cx="133.3" cy="108" r=".46"/>
<circle cx="133.3" cy="96.5" r=".46"/>
<circle cx="133.3" cy="68.6" r=".46"/>
<circle cx="133.3" cy="76.2" r=".46"/>
<circle cx="67.3" cy="76.2" r=".46"/>
<circle cx="83.8" cy="90.2" r=".46"/>
<circle cx="63.5" cy="87.6" r=".46"/>
<circle cx="61" cy="90.2" r=".46"/>
<circle cx="72.4" cy="170.2" r=".46"/>
<circle cx="52.1" cy="170.2" r=".46"/>
<circle cx="40.6" cy="170.2" r=".46"/>
<circle cx="35.6" cy="175.3" r=".46"/>
<circle cx="133.3" cy="115.6" r=".46"/>
<circle cx="78.7" cy="39.4" r=".46"/>
<circle cx="76.2" cy="41.9" r=".46"/>
<circle cx="82.5" cy="27.9" r=".46"/>
<circle cx="91.4" cy="39.4" r=".46"/>
<circle cx="94" cy="41.9" r=".46"/>
<circle cx="35.6" cy="133.4" r=".46"/>
<circle cx="72.4" cy="139.7" r=".46"/>
<circle cx="33" cy="177.8" r=".46"/>
<circle cx="22.9" cy="185.4" r=".46"/>
<circle cx="33" cy="135.9" r=".46"/>
<circle cx="22.9" cy="143.5" r=".46"/>
<circle cx="81.3" cy="87.6" r=".46"/>
<circle cx="40.6" cy="128.3" r=".46"/>
<circle cx="52.1" cy="128.3" r=".46"/>
</g>
<g font-size="2" fill="#840000">
<text x="178" y="190.9">Title:</text>
<text x="187.7" y="190.9">FRANK</text>
<text x="199.5" y="190.9">Next</text>
</g>
<g font-size="1.5" fill="#840000">
<text x="178" y="178">https://github.com/rh1tech/frank</text>
<text x="178" y="184">Sheet:</text>
<text x="178" y="181.2">Mikhail</text>
<text x="186.2" y="184">/USB/</text>
<text x="187.6" y="181.2">Matveev</text>
<text x="178" y="186.7">File:</text>
<text x="184.1" y="186.7">usb.kicad_sch</text>
<text x="178" y="196.9">KiCad</text>
<text x="178" y="194.1">Size:</text>
<text x="184.7" y="194.1">A4</text>
<text x="185.7" y="196.9">E.D.A.</text>
<text x="193.3" y="196.9">10.0.1</text>
<text x="200" y="194.1">Date:</text>
<text x="207" y="194.1">2026-07-20</text>
<text x="263" y="194.3">Rev:</text>
<text x="263" y="196.9">Id:</text>
<text x="267.1" y="196.9">12/15</text>
<text x="269.4" y="194.3">1.00</text>
</g>
<g font-size="1.3" fill="#840000">
<text x="35" y="11.9">1</text>
<text x="85" y="11.9">2</text>
<text x="135" y="11.9">3</text>
<text x="185" y="11.9">4</text>
<text x="235" y="11.9">5</text>
<text x="285" y="11.9">6</text>
<text x="10.3" y="35.9">A</text>
<text x="285.3" y="35.9">A</text>
<text x="10.3" y="85.9">B</text>
<text x="285.3" y="85.9">B</text>
<text x="10.3" y="135.9">C</text>
<text x="285.3" y="135.9">C</text>
<text x="10.3" y="185.9">D</text>
<text x="285.3" y="185.9">D</text>
<text x="35" y="199.9">1</text>
<text x="85" y="199.9">2</text>
<text x="135" y="199.9">3</text>
<text x="185" y="199.9">4</text>
<text x="235" y="199.9">5</text>
<text x="285" y="199.9">6</text>
</g>
<g font-size="1.3" fill="#006464">
<text x="164.3" y="19.9">GND</text>
<text x="210.8" y="23.7">VBUS</text>
<text x="246.3" y="23.7">+3V3</text>
<text x="57.4" y="28.8">VBUS</text>
<text x="58.4" y="26.3">GND</text>
<text x="74.4" y="26.1">GND</text>
<text x="133.7" y="27.5">SK12D07VG3NS</text>
<text x="224.4" y="27.5">AMS1117-3.3</text>
<text x="229.2" y="25">U15</text>
<text x="57.3" y="31.3">SBU2</text>
<text x="58.5" y="33.9">CC1</text>
<text x="66.6" y="31.3">R30</text>
<text x="74.4" y="33.8">GND</text>
<text x="146" y="30.1">S6</text>
<text x="146.7" y="35.2">2</text>
<text x="146.7" y="32.6">3</text>
<text x="166" y="32.1" transform="rotate(-90 166 32.1)">C59</text>
<text x="168.5" y="34.3" transform="rotate(-90 168.5 34.3)">100nF</text>
<text x="176.5" y="30.6">330R</text>
<text x="177.8" y="33.1">L5</text>
<text x="208.9" y="33.6">C61</text>
<text x="220.5" y="33.9">C62</text>
<text x="226.3" y="31.3">VI</text>
<text x="232" y="35.3" transform="rotate(-90 232 35.3)">GND</text>
<text x="233.3" y="31.3">VO</text>
<text x="241.7" y="34.1">22uF</text>
<text x="249.7" y="33.9">C67</text>
<text x="58.5" y="36.4">DN2</text>
<text x="58.5" y="41.5">DN1</text>
<text x="58.5" y="39">DP1</text>
<text x="146.7" y="37.7">1</text>
<text x="189.2" y="37.7">VBUS</text>
<text x="208.6" y="38.5">22uF</text>
<text x="220.7" y="39">100nF</text>
<text x="242.4" y="40.2">C66</text>
<text x="249.9" y="39">100nF</text>
<text x="57.3" y="46.6">SBU1</text>
<text x="58.5" y="44">DP2</text>
<text x="66.6" y="46.6">R31</text>
<text x="211.3" y="44">GND</text>
<text x="217.7" y="44">GND</text>
<text x="229.1" y="44">GND</text>
<text x="239.3" y="44">GND</text>
<text x="246.9" y="44">GND</text>
<text x="57.4" y="51.7">VBUS</text>
<text x="58.5" y="49.1">CC2</text>
<text x="74.4" y="49">GND</text>
<text x="89.8" y="53.4" transform="rotate(-90 89.8 53.4)">ID</text>
<text x="224.5" y="50.4" transform="rotate(-90 224.5 50.4)">C63</text>
<text x="226.8" y="50.4" transform="rotate(-90 226.8 50.4)">10uF</text>
<text x="51.7" y="57.4" transform="rotate(-90 51.7 57.4)">USB4215-03-A</text>
<text x="55.7" y="56.7">SHIELD</text>
<text x="58.4" y="54.2">GND</text>
<text x="76.7" y="56.7">GND</text>
<text x="76.9" y="54.1">GND</text>
<text x="92.3" y="55.3" transform="rotate(-90 92.3 55.3)">D-_</text>
<text x="94.8" y="54.4" transform="rotate(-90 94.8 54.4)">D+</text>
<text x="240.9" y="54.6" transform="rotate(-90 240.9 54.6)">VBUS</text>
<text x="102.5" y="61.7" transform="rotate(-90 102.5 61.7)">U12</text>
<text x="131.3" y="61.8">GND</text>
<text x="214.2" y="65.5" transform="rotate(-90 214.2 65.5)">GND</text>
<text x="224.5" y="60.6" transform="rotate(-90 224.5 60.6)">C64</text>
<text x="226.8" y="60.6" transform="rotate(-90 226.8 60.6)">1uF</text>
<text x="243.6" y="60.6" transform="rotate(-90 243.6 60.6)">10uF</text>
<text x="245.9" y="60.6" transform="rotate(-90 245.9 60.6)">C65</text>
<text x="256.1" y="65.5" transform="rotate(-90 256.1 65.5)">GND</text>
<text x="89.8" y="68.1" transform="rotate(-90 89.8 68.1)">VBUS</text>
<text x="92.3" y="68.1" transform="rotate(-90 92.3 68.1)">N.C.</text>
<text x="94.8" y="68.1" transform="rotate(-90 94.8 68.1)">GND</text>
<text x="99.9" y="67" transform="rotate(-90 99.9 67)">TPD4S012DRYR</text>
<text x="240.9" y="70.3" transform="rotate(-90 240.9 70.3)">V5</text>
<text x="42.1" y="77.1">VBUS</text>
<text x="43.2" y="74.5">GND</text>
<text x="59.1" y="74.4">GND</text>
<text x="136.3" y="74.4">100nF</text>
<text x="136.3" y="72.1">C55</text>
<text x="146.4" y="72.1">C57</text>
<text x="146.4" y="74.4">10uF</text>
<text x="178.2" y="75.8">LD3</text>
<text x="187.3" y="75.8">R35</text>
<text x="235.8" y="77" transform="rotate(-90 235.8 77)">VDD33</text>
<text x="42" y="79.6">SBU2</text>
<text x="43.3" y="82.1">CC1</text>
<text x="51.4" y="79.6">R28</text>
<text x="59.1" y="82">GND</text>
<text x="89.8" y="82.6" transform="rotate(-90 89.8 82.6)">VBUS</text>
<text x="94.8" y="80.8" transform="rotate(-90 94.8 80.8)">GND</text>
<text x="112.4" y="82.1">R32</text>
<text x="141.3" y="82.1">TPS2116DRL</text>
<text x="145.3" y="79.6">U13</text>
<text x="169.9" y="82.1">GND</text>
<text x="177.2" y="78.3">Green</text>
<text x="187.9" y="78.3">1K</text>
<text x="199.4" y="82.1">+3V3</text>
<text x="227.8" y="80.9">DMU-</text>
<text x="227.8" y="78.3">DPU+</text>
<text x="241.4" y="80.9">DM4-</text>
<text x="241.6" y="83.4">DP4+</text>
<text x="43.2" y="84.7">DN2</text>
<text x="43.2" y="89.8">DN1</text>
<text x="43.3" y="87.2">DP1</text>
<text x="111.7" y="84.7">300K</text>
<text x="140.2" y="87.2">VIN1</text>
<text x="140.2" y="89.8">PR1</text>
<text x="149.5" y="87.2">VOUT</text>
<text x="227.8" y="88.5">LED3/SCL</text>
<text x="227.8" y="86">LED4/SDA</text>
<text x="241.4" y="88.5">DM3-</text>
<text x="42" y="94.8">SBU1</text>
<text x="43.3" y="92.3">DP2</text>
<text x="51.4" y="94.8">R29</text>
<text x="111.7" y="94.8">100K</text>
<text x="140.2" y="94.8">MODE</text>
<text x="188.8" y="94.1" transform="rotate(-90 188.8 94.1)">+3V3</text>
<text x="227.8" y="93.6">LED1</text>
<text x="227.8" y="91">LED2</text>
<text x="241.6" y="91">DP3+</text>
<text x="42.1" y="99.9">VBUS</text>
<text x="43.3" y="97.4">CC2</text>
<text x="59.1" y="97.3">GND</text>
<text x="79.6" y="100.4" transform="rotate(-90 79.6 100.4)">ID</text>
<text x="84.7" y="101.3" transform="rotate(-90 84.7 101.3)">D+</text>
<text x="112.4" y="97.4">R33</text>
<text x="140.2" y="97.4">VIN2</text>
<text x="148.2" y="98.6" transform="rotate(-90 148.2 98.6)">GND</text>
<text x="152.1" y="97.4">ST</text>
<text x="164.3" y="99.9">GND</text>
<text x="174.9" y="101.1" transform="rotate(-90 174.9 101.1)">GND</text>
<text x="182.6" y="96.1" transform="rotate(-90 182.6 96.1)">C60</text>
<text x="184.9" y="96.1" transform="rotate(-90 184.9 96.1)">100nF</text>
<text x="190.1" y="99.9">U14</text>
<text x="227.8" y="101.2">OVCUR</text>
<text x="227.8" y="98.7">RESET/CDP</text>
<text x="241.4" y="96.1">DM2-</text>
<text x="241.6" y="98.7">DP2+</text>
<text x="36.4" y="105.7" transform="rotate(-90 36.4 105.7)">USB4215-03-A</text>
<text x="40.4" y="105">SHIELD</text>
<text x="43.2" y="102.5">GND</text>
<text x="61.5" y="105">GND</text>
<text x="61.7" y="102.3">GND</text>
<text x="82.1" y="102.3" transform="rotate(-90 82.1 102.3)">D-_</text>
<text x="116.1" y="105">GND</text>
<text x="145.3" y="107.5">GND</text>
<text x="180.8" y="107.5">D+</text>
<text x="190.1" y="102.5">TS3USB221RSER</text>
<text x="190.8" y="107.5">1D+</text>
<text x="227.8" y="106.3">PSELF</text>
<text x="227.8" y="103.7">PWREN</text>
<text x="241.4" y="103.7">DM1-</text>
<text x="241.6" y="106.3">DP1+</text>
<text x="92.3" y="108.7" transform="rotate(-90 92.3 108.7)">U11</text>
<text x="136.3" y="111.5">100nF</text>
<text x="136.3" y="113.8">C56</text>
<text x="146.4" y="113.8">C58</text>
<text x="146.4" y="111.5">10uF</text>
<text x="164.9" y="112.1" transform="rotate(-90 164.9 112.1)">10K</text>
<text x="169.5" y="111.3" transform="rotate(-90 169.5 111.3)">R34</text>
<text x="180.8" y="110.1">D-</text>
<text x="188.8" y="108.5" transform="rotate(-90 188.8 108.5)">VCC</text>
<text x="190.8" y="110.1">1D-</text>
<text x="227.8" y="111.4">XO</text>
<text x="41.5" y="116.3" transform="rotate(-90 41.5 116.3)">GND</text>
<text x="52.9" y="116.3" transform="rotate(-90 52.9 116.3)">GND</text>
<text x="79.6" y="115.1" transform="rotate(-90 79.6 115.1)">VBUS</text>
<text x="82.1" y="115.1" transform="rotate(-90 82.1 115.1)">N.C.</text>
<text x="84.7" y="115.1" transform="rotate(-90 84.7 115.1)">GND</text>
<text x="89.8" y="114" transform="rotate(-90 89.8 114)">TPD4S012DRYR</text>
<text x="166.9" y="115.2">GND</text>
<text x="180.8" y="115.2">OE</text>
<text x="180.8" y="117.7">S</text>
<text x="188.8" y="118.9" transform="rotate(-90 188.8 118.9)">GND</text>
<text x="190.8" y="115.2">2D+</text>
<text x="190.8" y="117.7">2D-</text>
<text x="227.8" y="116.4">XI</text>
<text x="238.4" y="117.6" transform="rotate(-90 238.4 117.6)">GND</text>
<text x="19.9" y="124.1">676430910</text>
<text x="24.2" y="121.5">J8</text>
<text x="32.7" y="122.9">100n</text>
<text x="33.8" y="125.2">C78</text>
<text x="44.3" y="122.9">10uF</text>
<text x="45.2" y="125.2">C79</text>
<text x="131.3" y="124.1">GND</text>
<text x="168.9" y="121.5">JP1</text>
<text x="168.9" y="124.1">USB</text>
<text x="173.9" y="124.1">Debug</text>
<text x="239.6" y="121.5">U16</text>
<text x="239.6" y="124.1">CH334F</text>
<text x="24.4" y="129.1">VBUS</text>
<text x="79.6" y="129.6" transform="rotate(-90 79.6 129.6)">VBUS</text>
<text x="84.7" y="127.8" transform="rotate(-90 84.7 127.8)">GND</text>
<text x="185.9" y="126.6">GND</text>
<text x="212.6" y="127.9">GND</text>
<text x="235.5" y="126.6">GND</text>
<text x="256.9" y="129.8">GND</text>
<text x="26.4" y="136.8">D-</text>
<text x="26.4" y="134.2">D+</text>
<text x="167.2" y="134.7" transform="rotate(-90 167.2 134.7)">+3V3</text>
<text x="252.4" y="133" transform="rotate(-90 252.4 133)">C68</text>
<text x="254.7" y="133" transform="rotate(-90 254.7 133)">12pF</text>
<text x="23.7" y="140" transform="rotate(-90 23.7 140)">Shield</text>
<text x="26.3" y="140" transform="rotate(-90 26.3 140)">GND</text>
<text x="42.4" y="143.1">D-_</text>
<text x="42.4" y="140.6">ID</text>
<text x="54.1" y="140.6">VBUS</text>
<text x="55.2" y="143.1">N.C.</text>
<text x="154.2" y="143.1">1</text>
<text x="20.8" y="149.5">GND</text>
<text x="42.4" y="145.6">D+</text>
<text x="55.1" y="145.6">GND</text>
<text x="69.4" y="146.8" transform="rotate(-90 69.4 146.8)">GND</text>
<text x="137.1" y="145.6">+3V3</text>
<text x="154.2" y="145.6">2</text>
<text x="154.2" y="148.2">3</text>
<text x="167.6" y="144.4">S5</text>
<text x="167.6" y="146.9">SS12D00</text>
<text x="224.5" y="144.4">GND</text>
<text x="239" y="148.7">Y3</text>
<text x="246.4" y="144.4">GND</text>
<text x="39.7" y="150.7">TPD4S012DRYR</text>
<text x="56.4" y="150.7">U10</text>
<text x="94.5" y="154.5">VOUT</text>
<text x="98.4" y="150.7">U23</text>
<text x="102.9" y="154.5">VIN</text>
<text x="119.9" y="154.5">VBUS</text>
<text x="234.3" y="154.3">12MHz</text>
<text x="41.5" y="158.2" transform="rotate(-90 41.5 158.2)">GND</text>
<text x="52.9" y="158.2" transform="rotate(-90 52.9 158.2)">GND</text>
<text x="76.7" y="157.1">GND</text>
<text x="94.5" y="157.1">GND</text>
<text x="94.5" y="159.6">FLAG#</text>
<text x="102" y="157.1">ISET</text>
<text x="102.2" y="159.6">EN#</text>
<text x="117.4" y="159.6">56K</text>
<text x="122.5" y="159.6">R43</text>
<text x="130" y="157.1">GND</text>
<text x="252.6" y="157.5" transform="rotate(-90 252.6 157.5)">C69</text>
<text x="254.9" y="157.5" transform="rotate(-90 254.9 157.5)">12pF</text>
<text x="19.9" y="166">676430910</text>
<text x="24.2" y="163.4">J9</text>
<text x="32.7" y="164.8">100n</text>
<text x="33.8" y="167.1">C54</text>
<text x="44.3" y="164.8">10uF</text>
<text x="45.2" y="167.1">C77</text>
<text x="96.5" y="163.4">CH217K</text>
<text x="98.4" y="167.2">U22</text>
<text x="24.4" y="171">VBUS</text>
<text x="76.7" y="173.6">GND</text>
<text x="94.5" y="171">VOUT</text>
<text x="94.5" y="173.6">GND</text>
<text x="102" y="173.6">ISET</text>
<text x="102.9" y="171">VIN</text>
<text x="119.9" y="171">VBUS</text>
<text x="130" y="173.6">GND</text>
<text x="26.4" y="178.7">D-</text>
<text x="26.4" y="176.1">D+</text>
<text x="94.5" y="176.1">FLAG#</text>
<text x="96.5" y="179.9">CH217K</text>
<text x="102.2" y="176.1">EN#</text>
<text x="117.4" y="176.1">56K</text>
<text x="122.5" y="176.1">R42</text>
<text x="23.7" y="181.9" transform="rotate(-90 23.7 181.9)">Shield</text>
<text x="26.3" y="181.9" transform="rotate(-90 26.3 181.9)">GND</text>
<text x="42.4" y="185">D-_</text>
<text x="42.4" y="182.5">ID</text>
<text x="54.1" y="182.5">VBUS</text>
<text x="55.2" y="185">N.C.</text>
<text x="20.8" y="191.4">GND</text>
<text x="42.4" y="187.6">D+</text>
<text x="55.1" y="187.6">GND</text>
<text x="67.3" y="187.6">GND</text>
<text x="39.7" y="192.6">TPD4S012DRYR</text>
<text x="57" y="192.6">U9</text>
</g>
<g font-size="1.3" fill="#a90000">
<text x="64.1" y="25.1">1</text>
<text x="64.1" y="27.7">2</text>
<text x="64.1" y="30.2">3</text>
<text x="64.1" y="32.8">4</text>
<text x="64.1" y="35.3">5</text>
<text x="150.4" y="34">2</text>
<text x="150.4" y="31.5">3</text>
<text x="224.1" y="30.2">3</text>
<text x="236.8" y="30.2">2</text>
<text x="64.1" y="37.8">6</text>
<text x="64.1" y="40.4">7</text>
<text x="150.4" y="36.6">1</text>
<text x="230.9" y="37.5" transform="rotate(-90 230.9 37.5)">1</text>
<text x="64.1" y="42.9">8</text>
<text x="64.1" y="45.5">9</text>
<text x="63.5" y="48">10</text>
<text x="63.5" y="50.5">11</text>
<text x="63.5" y="53.1">12</text>
<text x="88.6" y="49" transform="rotate(-90 88.6 49)">3</text>
<text x="91.2" y="49" transform="rotate(-90 91.2 49)">2</text>
<text x="93.7" y="49" transform="rotate(-90 93.7 49)">1</text>
<text x="63.5" y="55.6">13</text>
<text x="88.6" y="71.8" transform="rotate(-90 88.6 71.8)">6</text>
<text x="91.2" y="71.8" transform="rotate(-90 91.2 71.8)">5</text>
<text x="93.7" y="71.8" transform="rotate(-90 93.7 71.8)">4</text>
<text x="234.7" y="67.4" transform="rotate(-90 234.7 67.4)">20</text>
<text x="239.8" y="67.4" transform="rotate(-90 239.8 67.4)">19</text>
<text x="48.8" y="73.4">1</text>
<text x="48.8" y="75.9">2</text>
<text x="224.7" y="77.2">15</text>
<text x="48.8" y="78.5">3</text>
<text x="48.8" y="81">4</text>
<text x="48.8" y="83.6">5</text>
<text x="224.7" y="79.8">14</text>
<text x="248.2" y="79.8">5</text>
<text x="248.2" y="82.3">6</text>
<text x="48.8" y="86.1">6</text>
<text x="48.8" y="88.6">7</text>
<text x="137.7" y="86.1">3</text>
<text x="137.7" y="88.6">4</text>
<text x="155.5" y="86.1">2 VBUS_IN</text>
<text x="155.5" y="86.1">2</text>
<text x="224.7" y="87.4">13</text>
<text x="224.7" y="84.8">21</text>
<text x="224.7" y="89.9">23</text>
<text x="248.2" y="87.4">7</text>
<text x="248.2" y="89.9">8</text>
<text x="48.8" y="91.2">8</text>
<text x="48.8" y="93.7">9</text>
<text x="78.5" y="96" transform="rotate(-90 78.5 96)">3</text>
<text x="81" y="96" transform="rotate(-90 81 96)">2</text>
<text x="83.6" y="96" transform="rotate(-90 83.6 96)">1</text>
<text x="137.7" y="93.7">5</text>
<text x="224.7" y="92.5">22</text>
<text x="248.2" y="95">9</text>
<text x="48.2" y="96.3">10</text>
<text x="48.2" y="98.8">11</text>
<text x="48.2" y="101.3">12</text>
<text x="137.7" y="96.3">6</text>
<text x="147.1" y="101" transform="rotate(-90 147.1 101)">1</text>
<text x="155.5" y="96.3">8</text>
<text x="224.7" y="97.5">16</text>
<text x="225.4" y="100.1">1</text>
<text x="247.6" y="97.5">10 DS2+</text>
<text x="247.6" y="97.5">10</text>
<text x="48.2" y="103.9">13</text>
<text x="178.4" y="106.4">8</text>
<text x="187.7" y="104.2" transform="rotate(-90 187.7 104.2)">10</text>
<text x="196.1" y="106.4">1 D2+</text>
<text x="196.1" y="106.4">1</text>
<text x="224.7" y="105.2">18</text>
<text x="224.7" y="102.6">24</text>
<text x="247.6" y="102.6">11 DS1-</text>
<text x="247.6" y="105.2">12 DS1+</text>
<text x="247.6" y="102.6">11</text>
<text x="247.6" y="105.2">12</text>
<text x="178.4" y="109">7</text>
<text x="196.1" y="109">2 D2-</text>
<text x="196.1" y="109">2</text>
<text x="225.4" y="110.2">3</text>
<text x="78.5" y="118.8" transform="rotate(-90 78.5 118.8)">6</text>
<text x="81" y="118.8" transform="rotate(-90 81 118.8)">5</text>
<text x="83.6" y="118.8" transform="rotate(-90 83.6 118.8)">4</text>
<text x="178.4" y="114">6</text>
<text x="178.4" y="116.6">9</text>
<text x="196.1" y="114">3 DH+</text>
<text x="196.1" y="116.6">4 DH-</text>
<text x="196.1" y="114">3</text>
<text x="196.1" y="116.6">4</text>
<text x="225.4" y="115.3">4</text>
<text x="187.7" y="121.4" transform="rotate(-90 187.7 121.4)">5</text>
<text x="237.2" y="120.7" transform="rotate(-90 237.2 120.7)">25</text>
<text x="31" y="128">1</text>
<text x="31" y="135.6">2</text>
<text x="31" y="133.1">3</text>
<text x="22.6" y="142.9" transform="rotate(-90 22.6 142.9)">5</text>
<text x="25.1" y="142.9" transform="rotate(-90 25.1 142.9)">4</text>
<text x="38.7" y="142">2</text>
<text x="38.7" y="139.4">3</text>
<text x="61.5" y="142">5</text>
<text x="61.5" y="139.4">6</text>
<text x="150.4" y="142">1</text>
<text x="232.3" y="143.3">2</text>
<text x="237.2" y="141" transform="rotate(-90 237.2 141)">3</text>
<text x="241.2" y="143.3">4</text>
<text x="38.7" y="144.5">1</text>
<text x="61.5" y="144.5">4</text>
<text x="150.4" y="144.5">2</text>
<text x="150.4" y="147.1">3</text>
<text x="237.2" y="147.4" transform="rotate(-90 237.2 147.4)">1</text>
<text x="92" y="153.4">1</text>
<text x="92" y="156">2</text>
<text x="107.2" y="156">5</text>
<text x="107.2" y="153.4">6</text>
<text x="107.2" y="158.5">4 PWREN</text>
<text x="31" y="169.9">1</text>
<text x="92" y="169.9">1</text>
<text x="92" y="172.5">2</text>
<text x="107.2" y="172.5">5</text>
<text x="107.2" y="169.9">6</text>
<text x="31" y="177.5">2</text>
<text x="31" y="175">3</text>
<text x="107.2" y="175">4 PWREN</text>
<text x="22.6" y="184.9" transform="rotate(-90 22.6 184.9)">5</text>
<text x="25.1" y="184.9" transform="rotate(-90 25.1 184.9)">4</text>
<text x="38.7" y="183.9">2</text>
<text x="38.7" y="181.4">3</text>
<text x="61.5" y="183.9">5</text>
<text x="61.5" y="181.4">6</text>
<text x="38.7" y="186.4">1</text>
<text x="61.5" y="186.4">4</text>
</g>
<g font-size="1.3" fill="#0f0f0f">
<text x="96.2" y="27.7">VBUS_IN1</text>
<text x="155.8" y="34">VBUS_IN</text>
<text x="234.7" y="59.6" transform="rotate(-90 234.7 59.6)">VDD33</text>
<text x="70.8" y="75.9">VBUS_IN2</text>
<text x="220.4" y="77.2">DH+15</text>
<text x="220.4" y="79.7">DH-14</text>
<text x="89.7" y="89.9">D2+</text>
<text x="89.7" y="87.4">D2-</text>
<text x="121.6" y="86.1">VBUS_IN1</text>
<text x="251.1" y="95">DS2-</text>
<text x="121.6" y="96.3">VBUS_IN2</text>
<text x="217" y="100.1">OVCUR</text>
<text x="218.1" y="102.6">PWREN24</text>
<text x="218" y="110.2">XTAL_N 3</text>
<text x="162.4" y="116.6">S</text>
<text x="218.1" y="115.3">XTAL_P 4</text>
<text x="59.7" y="128">VBUS_P1</text>
<text x="62.2" y="133.1">DS1+</text>
<text x="62.2" y="135.6">DS1-</text>
<text x="205.7" y="135.6">XTAL_N</text>
<text x="144.8" y="147.1">S</text>
<text x="205.7" y="150.9">XTAL_P</text>
<text x="85.1" y="158.5">OVCUR 3</text>
<text x="57.1" y="169.9">VBUS_P2</text>
<text x="62.2" y="175">DS2+</text>
<text x="62.2" y="177.5">DS2-</text>
<text x="85.1" y="175">OVCUR 3</text>
</g>
<g font-size="1.3" fill="#725600">
<text x="123.3" y="40.2">D1-</text>
<text x="123.3" y="42.8">D1+</text>
<text x="170.8" y="107.5">RPD+</text>
<text x="170.8" y="110.1">RPD-</text>
</g>
<text font-size="1.3" fill="#989898" x="213" y="122.9" transform="rotate(-90 213 122.9)">4.7K R44</text>
<text font-size=".8" fill="#006464" x="236" y="70.8" transform="rotate(-90 236 70.8)">LDO</text>
<g font-size=".5" fill="#006464">
<text x="67.6" y="33.5">5.1K</text>
<text x="67.6" y="48.7">5.1K</text>
<text x="52.3" y="81.7">5.1K</text>
<text x="52.3" y="97">5.1K</text>
</g>
</svg>
